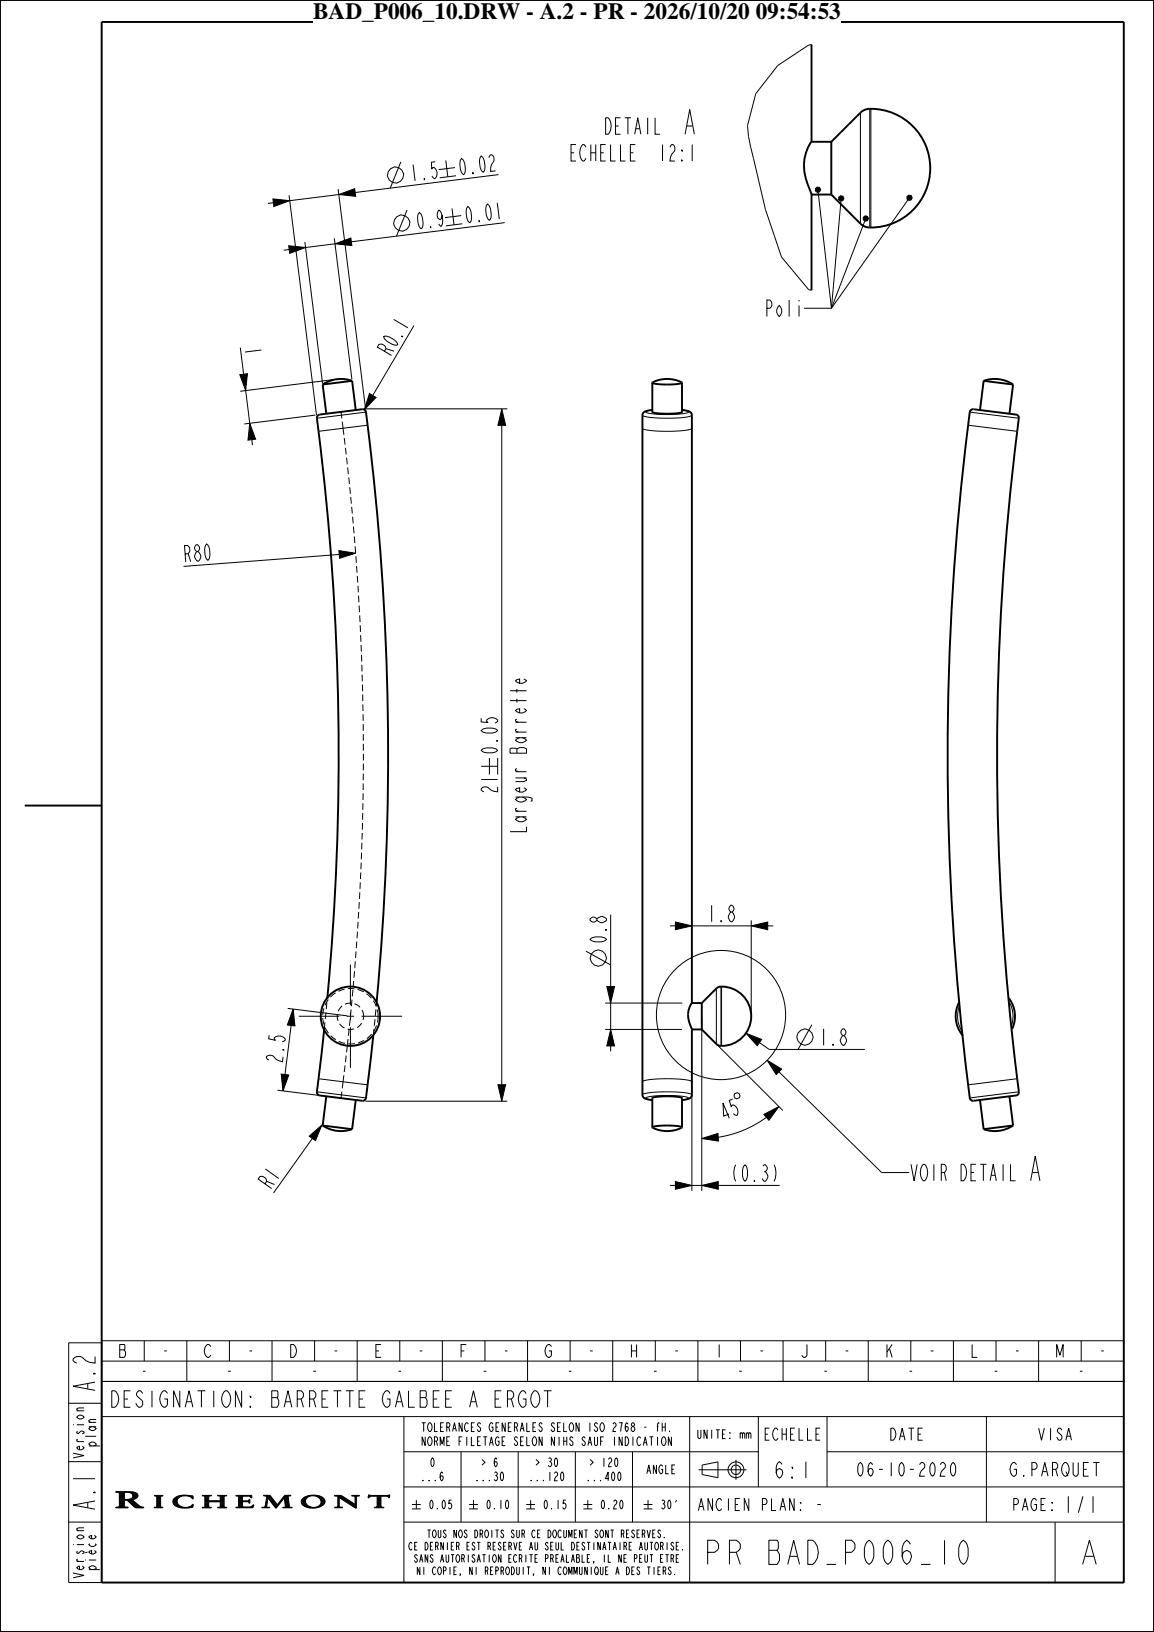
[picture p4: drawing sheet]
<svg xmlns="http://www.w3.org/2000/svg" width="210mm" height="297mm" viewBox="0 0 210 297" stroke-linecap="round" stroke-linejoin="round" font-family="sans-serif">
<g fill="#000">
<path d="M49.7 36.2l3 .3-2.9 1.1zM61.7 35.4l2.8-1.1 .2 1.4zM148.4 34.3l.3-.3 .4 .1 .2 .4-.2 .4-.4 .1-.3-.3zM152.6 35.9l.4-.3 .4 .1 .2 .4-.2 .4-.4 .1-.4-.3zM157.1 39.6l.3-.3 .5 .1 .1 .4-.1 .4-.5 .1-.3-.3zM165 35.8l.4-.3 .4 .1 .2 .4-.2 .4-.4 .1-.4-.3zM52.5 44.7l3.1 .3-2.9 1.1zM61 44.4l2.9-1.1 .1 1.4zM43.6 68.2l1.4-.2-.3 3.1zM45.4 77l1.1 2.9-1.4 .2zM67.2 71.6l1.2 .7-2.1 2.3zM91.3 74.4l.7 3h-1.4z"/>
<path d="M61.7 100.2l3 .5-2.9 .9zM122.9 167.8l3 .7-3 .7zM136.7 168.5l3-.7v1.4zM51.2 195.5l1.4 .1-1.1 2.9zM53.3 183.6l.4 3.1-1.4-.2zM110.4 179.5h1.4l-.7 3zM111.1 187.3l.7 3h-1.4zM135.7 188l2.9 1.2-.8 1.1zM139.6 193l2.6 1.6-.9 1zM56.3 206.8l2.3-2.1-1.2 2.9zM90.6 197.4h1.4l-.7 3zM122.9 215l3 .7-3 .7z"/>
<path d="M127.7 215.7l3-.7v1.4zM127.7 207.2l2.9-.9 .2 1.4zM139 202.8l2.7-1.4-1.8 2.5z"/>
</g>
<g fill="none" stroke="#000" stroke-width=".18">
<path d="M147.7 8.1l-.5 .1-5.7 3.7-4 5.1-1.5 5.9 .2 1.9 .4 2 2.7 11.3 2.9 8.7 5 5.9 .5 .1M158.3 19.8v21.6M158.5 19.8v21.6M49.7 36.2l3 .3-2.9 1.1zM49.7 36.9l-.9 .1M52.6 35.5l5 40M61.5 34.4l5 39.8M61.7 35.4l2.8-1.1 .2 1.4zM61.7 35.4l-9 1.1M72.9 29.5l-1.9 4.7M74.1 38.2l-1.9 4.8M82.8 30.5l-3 .4"/>
<path d="M83 32l-3 .4M83.9 39.2l-2.9 .4M90.7 31.8l-26.1 3.2M148.4 34.3l.3-.3 .4 .1 .2 .4-.2 .4-.4 .1-.3-.3zM148.9 35l2.4 21.1M152.6 35.9l.4-.3 .4 .1 .2 .4-.2 .4-.4 .1-.4-.3zM153 36.6l-1.7 19.5M156.6 20.5v20.2M157.1 39.6l.3-.3 .5 .1 .1 .4-.1 .4-.5 .1-.3-.3zM165 35.8l.4-.3 .4 .1 .2 .4-.2 .4-.4 .1-.4-.3zM165.2 36.4l-13.9 19.7M52.5 44.7l3.1 .3-2.9 1.1z"/>
<path d="M52.6 45.4l-1 .1M55.5 44.1l3.2 25.7M60.8 43.4l3.2 25.6M61 44.4l2.9-1.1 .1 1.4zM61 44.4l-5.4 .6M75.3 59.3l-7.5 12.7M84.1 40.7l-3 .4M91.8 40.5l-27.9 3.5M146.3 56.1h5M157.4 40.2l-6.1 15.9M43.6 68.2l1.4-.2-.3 3.1zM43.7 63.3l.6 4.8"/>
<path d="M44.7 71.1l.7 5.9M45.4 77l1.1 2.9-1.4 .2zM57.4 75.5l-12.9 1.7M61.3 69l-17.6 2.2M66.5 74.4h25.8M66.6 75l-8.9 1.1M66.9 77.4l-8.9 1.1M67.2 71.6l1.2 .7-2.1 2.3zM91.3 74.4l.7 3h-1.4zM91.3 77.4v120M116.9 77.9v.1a19.5 19.5 0 0 0 8 .3l.7-.2 .3-.2M116.9 75.6h.1a21.1 21.1 0 0 0 8.9 0"/>
<path d="M118.7 74.6l-1 .2-.2 .2a17.5 17.5 0 0 0 7.8 0l-.2-.2-1-.2M176.2 77.4l8.9 1.1M176.5 75l8.9 1.1M45.8 80l.1 1M61.7 100.2l3 .5-2.9 .9zM61.7 100.9l-28.3 2.2M89.1 138v3M90.6 138v3M63.8 175.5v7.4M106.6 173.1l4.5 2.5M110.4 179.5h1.4l-.7 3zM111.1 166.5v13"/>
<path d="M121.9 168.5h1M122.9 167.8l3 .7-3 .7zM125.9 168.5h10.8M130.4 179.9v10.1l12.1 12.1M131.2 179.5v10.8M131.3 179.5v10.8M136.7 168.5l3-.7v1.4zM136.7 167.5v17.2M139.7 168.5h1M50.5 198.4l7.6 1M51.2 195.5l1.4 .1-1.1 2.9zM52.4 183.5l10.8 1.4"/>
<path d="M53 186.6l-1.1 8.9M53.3 183.6l.4 3.1-1.4-.2zM54.4 184.9h7.4M57.7 198.7l8.9 1.1M58 196.3l8.9 1.1M63.1 184.9h1.3M63.8 184.3v1.3M63.8 186.9v7.4M65.8 184.9h7.4M90.6 197.4h1.4l-.7 3zM110.1 187.3h14M110.1 182.5h14"/>
<path d="M111.1 187.3l.7 3h-1.4zM111.1 182.5v4.8M111.1 190.3v1M116.9 196.9v-.1a19.5 19.5 0 0 1 8-.3l.7 .2 .3 .2v19.8M116.9 199.3v-.1a19.5 19.5 0 0 1 8-.3l.7 .2 .3 .2M127.7 185.2v31.5M133.7 199l.5-.1 .3 .1 .2 .5-.2 .3-.4 .2-.4-.2-.1-.4zM135.7 188l2.9 1.2-.8 1.1zM138.2 189.7l1.8 1.3h17.4M139.6 193l2.6 1.6-.9 1zM141.7 195.1l18.7 18.3h5M147.7 186.5l-2.5 4.5"/>
<path d="M174.7 183a5 5 0 0 0 .5 4.9M183.7 182.5a5 5 0 0 1 .4 4M185.1 196.3l-8.9 1.1M185.4 198.7l-8.9 1.1M56.3 206.8l2.3-2.1-1.2 2.9zM56.8 207.2l-7 9.9M66.5 200.4h25.8M118.7 200.2l-1-.2-.2-.2a17.5 17.5 0 0 1 7.8 0l-.2 .2-1 .2M121.9 215.7h1M122.9 215l3 .7-3 .7zM125.9 215.7h1.8M127.7 215.7l3-.7v1.4z"/>
<path d="M127.7 207.2l2.9-.9 .2 1.4zM130.7 215.7h11.2M132.6 202.7l-.9 .4-.1-2.4 1.1 2.8M133.3 200l-.6 .3 .4 1.2 .1-.4h.2a1.34 1.34 0 0 1 .8 1.8l-.2 .1-.5-.3M139 202.8l2.7-1.4-1.8 2.5zM139.5 203.3a19.9 19.9 0 0 1-8.8 3.7M12.5 244.4v43.6h192.1M18.4 244h186.2M18.4 251.4h186.2M18.5 247.7h186M18.5 244.4v43.6M18.5 257.8h186"/>
<path d="M26.2 244v3.7M34 244v7.4M41.8 244v3.7M49.5 244v7.4M57.3 244v3.7M65 244v7.4M72.8 244v3.7M73.5 257.8v30.2M80.5 244v7.4M85.2 259.2l-.2-.3a.9 .9 0 0 0 0 1.6l.2-.2M88.3 244v3.7M95.7 253.6l-.4-.5a.94 .94 0 0 0-.8 .8 1.93 1.93 0 0 0 .5 2.2h.3l.4-.5v-1h-.5"/>
<path d="M96 244v7.4M99 253.1h1.4M103.7 244v3.7M108.7 259.2l-.3-.3a.44 .44 0 0 0-.2 .5 .44 .44 0 0 0 .3 .3 .46 .46 0 0 1 0 .8l-.2-.1-.2-.3M111.5 244v7.4M119.2 244v3.7M125.5 257.8v30.2M127 244v7.4M134.8 244v3.7M138 257.8v12.8M142.5 244v7.4M150.3 244v3.7"/>
<path d="M150.5 257.8v12.8M158 244v7.4M165.8 244v3.7M173.5 244v7.4M179.5 257.8v19.2M181.3 244v3.7M189 244v7.4M196.8 244v3.7M204.5 244v44M21.1 274.4h2.2M21.4 271.6l.3 .3M21.6 274.3h1.2"/>
<path d="M21.6 271.7h1M21.7 274.2h1M21.7 271.8h.9M21.7 274.1h.9M21.7 271.9h.9M21.7 271.9v2.1M21.7 272h.9M21.7 272.1h.9M21.7 272.2h.9M21.7 272.3h.9M21.7 272.4h.9M21.7 272.5h.9"/>
<path d="M21.7 272.6h.9M21.7 272.7h.9M21.7 272.8h.9M21.7 272.9h.9M21.7 273h2.4M21.7 273.1h.9M21.7 273.2h.9M21.7 273.3h.9M21.7 273.4h.9M21.7 273.5h.9M21.7 273.6h.9M21.7 273.7h.9"/>
<path d="M21.7 273.8h.9M21.7 273.9h.9M21.7 274h.9M21.7 274l-.2 .3h-.4v.1h2.2v-.1l-.5-.1-.2-.2M22.6 271.6h.8l.5 .2 .3 .3-.1 .4-.5 .3-1 .1zM23.2 273.1h1M23.3 273.2h1M23.4 273.3h1M23.4 272.9h.9M23.5 273.4h1M23.6 273.5h1.1M23.7 271.7h.9"/>
<path d="M23.7 273.6h1.1M23.8 272.8h.8M23.8 273.7h1.1M23.9 271.8h.9M23.9 273.8h1.1M24 272.7h.8M24 271.9h1M24 273.9h1.1M24.1 272.6h.8M24.1 272h.9M24.1 272.5h.9M24.1 272.1h1"/>
<path d="M24.1 274h1.1M24.2 272.4h.9M24.2 272.2h.9M24.2 272.3h.9M24.2 274.1h1.2M24.3 271.6h-3.2v-.1h2.6l1.1 .2 .3 .4-.1 .3-.3 .3-.7 .2 1.2 1M24.4 274.2h1.2M24.5 274.3h1.4M24.6 274.4h1.6M25.2 273.9l1 .4v.1l-1.6-.1-1.5-1.3h-.5v1M28.1 274.3h1.6M28.1 272.1l1.6 .1z"/>
<path d="M28.3 272.2l.2 .2M28.5 274.2h.8M28.5 272.3h.8M28.5 274.1h.7M28.5 272.4h.7M28.5 272.5h.7M28.5 272.4v1.7M28.5 272.7h.7M28.5 272.6h.7M28.5 272.9h.7M28.5 272.8h.7M28.5 273.1h.7"/>
<path d="M28.5 273h.7M28.5 273.2h.7M28.5 273.4h.7M28.5 273.3h.7M28.5 273.6h.7M28.5 273.5h.7M28.5 273.8h.7M28.5 273.7h.7M28.5 273.9h.7M28.5 274.1v.1M28.5 274h.7M29.4 272.2l-.2 .2v1.7l.5 .3h-1.6l.4-.2"/>
<path d="M31.5 273.3h.7M31.5 273.2h.7M31.5 273.4h.7M31.5 273.5h.8M31.5 273.1h.7M31.5 273.6h.8M31.5 273h.8M31.6 273.7h.8M31.6 272.9h.7M31.6 273.8h.8M31.6 272.8h.8M31.7 273.9h.8"/>
<path d="M31.7 272.7h.7M31.8 274h.8M31.8 272.6h.7M32 274.1h.8M32 272.5h.7M32.2 272.4h.6M32.2 274.2h.8M32.4 272.3h.7M32.4 274.3h.9M32.8 272.2h1.8M32.8 274.4h1.8M34.3 272.3h.8"/>
<path d="M34.3 274.3h.8M34.6 274.2h.5M34.6 272.4h.5M34.8 274.1h.3M34.8 272.5h.3M34.9 274h.2M34.9 272.6h.3M35 272.7h.2M35 273.9h.2M35 272.8h.1M35 272.8h.2l-.1-.6-2.1-.1-1.2 .5-.3 .3v.4l.2 .6 .9 .4 1 .1 1.5-.1M35 272.8l-.6-.5-1.1-.1-.8 .4-.3 .6 .3 .7 .8 .4 1.1-.1 .6-.4"/>
<path d="M35 273.8h.1M35 273.8h.2l-.1 .5M36.8 272.2h1.7M37.2 274.3h.9M37.2 272.3h.9M37.2 272.3l.1 1.8-.1 .1-.4 .2h1.7l-.5-.2v-.9M37.2 272.3l-.4-.2h1.7l-.5 .2v.8h2.1v-.7l-.5-.3h1.7l-.5 .3v1.7l.1 .2 .4 .1h-1.7l.4-.2 .1-.9M37.3 274.2h.7M37.3 272.4h.7M37.3 273.8h.7M37.3 274.1h.7M37.3 274h.7"/>
<path d="M37.3 273.9h.7M37.3 273.7h.7M37.3 273.6h.7M37.3 273.5h.7M37.3 273.4h.7M37.3 273.3h3.5M37.3 273.2h3.5M37.3 273.1h.7M37.3 273h.7M37.3 272.9h.7M37.3 272.8h.7M37.3 272.7h.7"/>
<path d="M37.3 272.6h.7M37.3 272.5h.7M39.6 272.2h1.7M40 274.3h.9M40 272.3h.9M40.1 274.2h.7M40.1 272.4h.7M40.1 272.8h.7M40.1 272.7h.7M40.1 272.6h.7M40.1 272.5h.7M40.1 273.1h.7"/>
<path d="M40.1 273h.7M40.1 272.9h.7M40.1 273.4h.7M40.1 273.5h.7M40.1 273.6h.7M40.1 273.7h.7M40.1 273.8h.7M40.1 273.9h.7M40.1 274h.7M40.1 274.1h.7M42.9 274.3h3.1M43.2 272.2l.2 .2"/>
<path d="M43.4 274.2h.9M43.4 272.3h.7M43.4 274.1h.8M43.4 272.4h.7M43.4 272.4v1.8M43.4 272.5h.7M43.4 272.6h.7M43.4 272.7h.7M43.4 272.8h.7M43.4 272.9h.7M43.4 273h.7M43.4 273.1h.7"/>
<path d="M43.4 273.2h2.1M43.4 273.3h.7M43.4 273.4h.7M43.4 273.5h.7M43.4 273.6h.7M43.4 273.7h.7M43.4 273.8h.7M43.4 273.9h.7M43.4 274h.7M44.1 274l.2 .2a2.31 2.31 0 0 0 1.6-.1l.3-.2-.2 .5h-3.1l.5-.2M44.1 273.1h1l.4-.2v.7h-.2l-.3-.3h-.9v.7M45.1 273.1h.4"/>
<path d="M45.2 273.3h.3M45.3 273h.2M45.3 273.4h.2M45.3 272.9h.2M45.3 273.5h.2M45.5 272.3h.3M45.6 272.4h.2M45.6 274.2h.5M45.6 272.5h.2M45.7 272.6h.1M45.7 272.6l-.3-.3h-1.3v.8M45.8 274.1h.3"/>
<path d="M45.8 272.2l-2.9-.1h2.9v.5h-.1M45.9 274h.3M46 273.9h.2M47.6 274.3h1.5M48.1 274.2h.5M48.2 274.1h.3M48.3 274.1l-.2 .2-.5 .1h1.5l-.5-.2M48.3 274h.2M48.3 273.9h.3M48.3 273.8h.3M48.3 272.2h.9M48.3 273.7h.3"/>
<path d="M48.3 273.6h.3M48.3 273.5h.3M48.4 273.4h.2M48.4 273.3h.3M48.4 273.2h.3M48.4 273.1h.3M48.4 273h.3M48.4 272.3l.1 .3-.2 1.5M48.4 272.3l-.4-.2h1.1l1.4 1.7 1.3-1.7h1.2l-.4 .1-.2 .3M48.4 272.3h.9M48.4 272.9h.3M48.5 272.8h.2"/>
<path d="M48.5 272.7h.2M48.5 272.6h1M48.5 272.4h.9M48.5 272.5h1M48.5 274.1l.1 .1M48.5 274.1l.3-1.5 1.5 1.8 1.4-1.8 .2 1.6M48.9 272.7h.7M48.9 272.8h.8M49 272.9h.8M49.1 273h.7M49.2 273.1h.7M49.2 273.2h.8"/>
<path d="M49.3 273.3h.8M49.4 273.4h.8M49.5 273.5h.7M49.5 273.6h.8M49.6 273.7h.8M49.7 273.8h1M49.8 273.9h.9M49.9 274h.7M49.9 274.1h.6M50 274.2h.4M50.1 274.3h.3M50.5 273.7h.3"/>
<path d="M50.6 273.6h.3M50.7 273.5h.3M50.8 273.4h.3M50.9 273.3h.2M50.9 273.2h.3M51 273.1h.3M51.1 273h.3M51.2 272.9h.2M51.3 272.8h.2M51.3 272.7h.3M51.4 272.6h.3M51.4 274.3h1.8"/>
<path d="M51.5 272.5h1M51.6 272.4h.8M51.6 272.3h.9M51.7 272.2h.9M51.7 272.6h.8M51.8 272.7h.7M51.8 272.8h.7M51.8 272.9h.7M51.8 273h.7M51.8 273.1h.7M51.8 273.2h.7M51.8 273.3h.8"/>
<path d="M51.8 273.4h.8M51.9 273.5h.7M51.9 273.6h.7M51.9 273.7h.7M51.9 274.2h.8M51.9 273.8h.7M51.9 273.9h.7M51.9 274h.8M51.9 274.1h.8M52.4 272.5l.3 1.6M52.7 274.1l.5 .3h-1.8l.5-.2M54.8 273.3h.8"/>
<path d="M54.8 273.4h.8M54.8 273.2h.8M54.8 273.5h.8M54.9 273.1h.7M54.9 273.6h.8M54.9 273h.7M54.9 273.7h.8M55 272.9h.7M55 273.8h.8M55 272.8h.7M55.1 273.9h.8M55.1 272.7l1.1-.5 1.5-.1 1.1 .5 .3 .3 .1 .4-.3 .5-.7 .4-.9 .2h-1l-.8-.3-.6-.4-.1-.5z"/>
<path d="M55.1 272.7h.7M55.2 274h.8M55.3 272.6h.6M55.3 274.1h.9M55.4 272.5h.6M55.5 274.2h.8M55.6 272.4h.6M55.8 274.3h.8M55.8 272.6l.8-.4 1 .1 .7 .5 .1 .4v.4l-.3 .4-.5 .2-.6 .1-.6-.1-.5-.3-.3-.4v-.5zM55.9 272.3h.5M56.1 274.4h1.6M56.3 272.2h1.5"/>
<path d="M57.4 272.3h.8M57.5 274.3h.6M57.7 272.4h.7M57.8 274.2h.5M57.9 272.5h.7M58 274.1h.5M58 272.6h.8M58.1 274h.6M58.1 272.7h.8M58.2 273.9h.6M58.2 272.8h.8M58.3 273.8h.6"/>
<path d="M58.3 272.9h.8M58.3 273h.8M58.3 273.7h.7M58.4 273.1h.7M58.4 273.6h.7M58.4 273.2h.8M58.4 273.5h.7M58.4 273.3h.8M58.4 273.4h.7M60.9 274.3h1.4M61.2 272.2l.3 .3M61.4 274.2h.4"/>
<path d="M61.4 272.3h.9M61.5 274.1h.2M61.5 272.4h1M61.5 274h.2M61.5 272.5h1.2M61.5 274l-.2 .3-.4 .1h1.4l-.5-.2M61.5 273.9h.2M61.5 273.8h.2M61.5 273.7h.2M61.5 273.6h.2M61.5 273.5h.2M61.5 273.4h.2"/>
<path d="M61.5 273.3h.2M61.5 273.2h.2M61.5 273.1h.2M61.5 273h.2M61.5 272.9h.2M61.5 272.8h.2M61.5 272.7h.2M61.5 272.6h.2M61.5 272.5v1.5M61.7 274l.1 .2M61.9 272.6h.9M62 272.7h1"/>
<path d="M62.2 272.8h.9M62.2 272.2l-1.3-.1h1.2l2.5 1.7v-1.3M62.3 272.9h1M62.5 273h.9M62.6 273.1h1M62.8 273.2h.9M62.9 273.3h1M63.1 273.4h1M63.3 273.5h.9M63.4 273.6h1M63.6 273.7h.9M63.7 273.8h1.2"/>
<path d="M63.9 273.9h1M64 272.1l1.4 .1zM64 274h.9M64.2 274.1h.7M64.3 272.2l.3 .3M64.3 274.2h.6M64.5 274.3h.4M64.5 272.3h.4M64.6 272.4h.3M64.6 272.5h.3M64.6 273.7h.3M64.6 273.6h.3"/>
<path d="M64.6 273.5h.3M64.6 273.4h.3M64.6 273.3h.3M64.6 273.2h.3M64.6 273.1h.3M64.6 273h.3M64.6 272.9h.3M64.6 272.8h.3M64.6 272.7h.3M64.6 272.6h.3M64.7 274.4h.2M64.9 272.5v2l-3.2-2v1.5"/>
<path d="M65.2 272.2l-.3 .3M67 272.5h.2M67 272.4h.3M67 272.3h.5M67 272.2h3.9M67.1 272.1h.2M67.1 272l.3 .1h3.5v.5h-.2l-.1-.2-.2-.1h-2.8l-.6 .3zM68.1 274.3l1.8 .1zM68.6 274.2h.8M68.6 274.1h.7M68.6 274h.7M68.6 273.9h.7"/>
<path d="M68.6 273.8h.7M68.6 273.7h.7M68.6 273.6h.7M68.6 273.5h.7M68.6 273.4h.7M68.6 273.3h.7M68.6 273.2h.7M68.6 273.1h.7M68.6 273h.7M68.6 272.9h.7M68.6 272.8h.7M68.6 272.7h.7"/>
<path d="M68.6 272.6h.7M68.6 272.5h.7M68.6 272.4h.7M68.6 272.3v1.8l-.2 .2M69.3 272.3v1.8l.3 .2M70.5 272.3h.4M70.7 272.4h.2M70.7 272.5h.2M70.7 272.6h.1M70.8 272.1h.1M73.5 277h131M73.5 270.6h131"/>
<path d="M73.5 264.2h64.5M75 273.8h1.6M75 274.6h1.6M75.8 273v1.6M77.4 261.5v1.6l-.6-1.6v1.6M78 261.6l.1-.1a.9 .9 0 0 1 0 1.6l-.2-.3a1.13 1.13 0 0 1 .1-1.2zM78.4 273.1l.1-.1a1.19 1.19 0 0 1 0 1.6 1.25 1.25 0 0 1-.1-1.5zM79.6 274.5v.1zM80.6 273.1l.2-.1a1.19 1.19 0 0 1 0 1.6 1.25 1.25 0 0 1-.2-1.5zM82.2 273h-.5v.7l.1-.2a.55 .55 0 0 1 .4 .6 .55 .55 0 0 1-.4 .5l-.2-.3M83.9 264.2v12.8M85.4 273.8h1.6"/>
<path d="M85.4 274.6h1.6M86.2 273v1.6M88.8 273.1l.1-.1a1.19 1.19 0 0 1 0 1.6 1.25 1.25 0 0 1-.1-1.5zM90 274.5v.1zM90.8 261.7l-.2-.2a.9 .9 0 0 0 0 1.6l.2-.3v-.5h-.3M91.2 273v1.6M92.1 273.1l.2-.1a1.19 1.19 0 0 1 0 1.6 1.25 1.25 0 0 1-.2-1.5zM94.3 264.2v12.8M95.8 273.8h1.6M95.8 274.6h1.6M96.6 273v1.6M99.2 273.1l.1-.1a1.19 1.19 0 0 1 0 1.6 1.25 1.25 0 0 1-.1-1.5z"/>
<path d="M100.4 274.5v.1zM101.6 273v1.6M103 273h-.5v.7l.1-.2a.55 .55 0 0 1 .4 .6 .55 .55 0 0 1-.4 .5l-.2-.3M104.7 264.2v12.8M106.2 273.8h1.6M106.2 274.6h1.6M107 273v1.6M107 263.1l.3-1.6 .4 1.6M109.6 273.1l.1-.1a1.19 1.19 0 0 1 0 1.6 1.25 1.25 0 0 1-.1-1.5zM110.8 274.5v.1zM111.7 273.3l.3-.3a.53 .53 0 0 1-.1 .9l-.2 .7h.5M112.9 273.1l.2-.1a1.19 1.19 0 0 1 0 1.6 1.25 1.25 0 0 1-.2-1.5z"/>
<path d="M115.1 264.2v12.8M117.1 273.8h1.6M117.1 274.6h1.6M117.9 273v1.6M120.5 273.1l.2-.1a.37 .37 0 0 1 .3 .3 .37 .37 0 0 1-.3 .4 .49 .49 0 0 1 .3 .5 .49 .49 0 0 1-.4 .4l-.2-.3M120.6 273.7h.1M121.7 273.1l.1-.1a1.19 1.19 0 0 1 0 1.6 1.25 1.25 0 0 1-.1-1.5zM123.1 273l-.2 .4M127.1 267.5h8.7M127.8 266.6l2.9-.6v2.9l-2.9-.6zM133.9 265.7v3.6M140.4 272.7v2.2h.8"/>
<path d="M150.5 264.2h54M192 277v11"/>
<circle cx="72" cy="31.9" r="1.47"/>
<circle cx="73.1" cy="40.6" r="1.47"/>
<circle cx="108.9" cy="174.4" r="1.47"/>
<circle cx="131.2" cy="184.7" r="11.8"/>
<circle cx="146.5" cy="188.7" r="1.47"/>
<circle cx="133.9" cy="267.5" r="1.44"/>
<circle cx="133.9" cy="267.5" r=".86"/>
</g>
<g fill="none" stroke="#000" stroke-width=".35">
<path d="M0 0h210v297h-210zM18.5 4h186v284h-186zM147.7 8.1v17.7M147.6 25.8h3.7M147.7 25.8a7.8 7.8 0 0 0-.7 7.8l.7 1.8M147.7 35.4v17.4M147.7 35.4h3.6M151.3 25.8l5.3-5.3 .9-.6a10.7 10.7 0 0 1 11.8 10.7 10.7 10.7 0 0 1-11.8 10.7l-.9-.6-5.3-5.3M151.3 25.8v9.6M58.7 70l.7 5.3M64.1 69.3a6 6 0 0 0-5.4 .7M64.1 69.3l.6 5.3"/>
<path d="M64.1 69.3l-5.4 .7M118.7 74.6a1.58 1.58 0 0 0-1.8 1v123.7a1.33 1.33 0 0 0 1.5 .9h.3M118.7 69.6v5.4a11.1 11.1 0 0 0 5.4 0v-5.4M118.7 69.6a5.9 5.9 0 0 1 5.4 0M118.7 69.6a11.1 11.1 0 0 0 5.4 0M124.1 74.6a2.16 2.16 0 0 1 1.8 .8v107.2M176.7 74.6l.4-.1 7.8 .9 .5 .4a486.2 486.2 0 0 0 0 123.2l-.5 .4-7.8 .9-.5-.2a476 476 0 0 1 0-125.4zM179 69.3a6 6 0 0 1 5.4 .7M179 69.3l-.7 5.3M179 69.3l5.4 .7M184.4 70l-.7 5.3M4.5 146.6h14"/>
<path d="M59 187.2l-1.3 11.5 .1 .4 .4 .3 7.7 .9 .6-.2 1.4-11.6M59.4 199.5l-.7 5.3M59.6 181.7a483.1 483.1 0 0 0-1.9-105.9l.5-.4 7.7-.9 .6 .2a477.8 477.8 0 0 1 2 107.7M125.9 187.3v12a1.24 1.24 0 0 1-1.4 .9h-.4M125.9 187.3h1.8M127.7 182.5l2.9-2.8a5.2 5.2 0 0 1 6.1 5.2 5.4 5.4 0 0 1-5.8 5.4l-.5-.3-2.7-2.7M127.7 182.5l-1.8 .1a4.6 4.6 0 0 0 0 4.7M127.7 182.5v4.8M174.6 182.3a5.4 5.4 0 0 0 .6 6.2M183.6 181.7a5.4 5.4 0 0 1 .6 5.5M183.7 199.5l.7 5.3M58.7 204.8a6 6 0 0 0 5.4 .7"/>
<path d="M58.7 204.8l5.4 .7M64.7 200.2l-.6 5.3M118.7 205.2v-5.4a11.1 11.1 0 0 1 5.4 0v5.4M118.7 205.2a5.9 5.9 0 0 0 5.4 0M118.7 205.2a11.1 11.1 0 0 1 5.4 0M178.3 200.2l.7 5.3M184.4 204.8a6 6 0 0 1-5.4 .7M184.4 204.8l-5.4 .7"/>
<circle cx="63.8" cy="184.9" r="5.4"/>
</g>
<path d="M62.4 77.9l-.3-2.9M62.4 77.9a480 480 0 0 1 1.9 101.7M59 187.2l.6-5.5M62.4 196.9l-.3 2.9M62.4 196.9l.8-6.6M63.2 190.3l1.1-10.7M66.2 184.9a2.4 2.4 0 0 0-3.5-2.1 2.4 2.4 0 0 0-.4 4 2.4 2.4 0 0 0 3.8-1.3l.1-.6M67.9 188.5l.6-6.1M68.8 184.9a5 5 0 0 0-7.3-4.5 5 5 0 0 0-.8 8.6 5 5 0 0 0 8-3.2l.1-.9" fill="none" stroke="#000" stroke-width=".18" stroke-dasharray="1.2 .6" stroke-linecap="butt"/>
<path d="M57 .6h96v3.8h-96z" fill="#fff"/>
<g font-size="5.8">
<text x="123.4" y="24.4">A</text>
<text x="187" y="214.9">A</text>
</g>
<g font-size="5.7">
<text x="126.6" y="284.7">PR BAD_P006_10</text>
<text x="195.7" y="284.7">A</text>
</g>
<g font-size="5.2">
<text x="17.3" y="254.6" transform="rotate(-90 17.3 254.6)">A.2</text>
<text x="17.3" y="276.2" transform="rotate(-90 17.3 276.2)">A.1</text>
</g>
<text font-size="4.2" x="57" y="3.5">BAD_P006_10.DRW - A.2 - PR - 2026/10/20 09:54:53</text>
<g font-size="3.9">
<text x="98.6" y="29.3">ECHELLE 12:1</text>
<text x="105.4" y="24.4">DETAIL</text>
<text x="74.6" y="33" transform="rotate(-7 74.6 33)">1.5</text>
<text x="83.5" y="31.9" transform="rotate(-7 83.5 31.9)">0.02</text>
<text x="75.8" y="41.8" transform="rotate(-7 75.8 41.8)">0.9</text>
<text x="84.6" y="40.7" transform="rotate(-7 84.6 40.7)">0.01</text>
<text x="139.1" y="57.6">Poli</text>
<text x="44.5" y="63.2" transform="rotate(83 44.5 63.2)">1</text>
<text x="71" y="65.1" transform="rotate(-59 71 65.1)">R0.1</text>
<text x="33.4" y="102.3" transform="rotate(-4 33.4 102.3)">R80</text>
<text x="90.6" y="137.5" transform="rotate(-90 90.6 137.5)">0.05</text>
<text x="90.6" y="144.6" transform="rotate(-90 90.6 144.6)">21</text>
<text x="95.8" y="151.8" transform="rotate(-90 95.8 151.8)">Largeur Barrette</text>
<text x="128.6" y="167.7">1.8</text>
<text x="110.4" y="171.9" transform="rotate(-90 110.4 171.9)">0.8</text>
<text x="149" y="190.2">1.8</text>
<text x="51.3" y="193.7" transform="rotate(-83 51.3 193.7)">2.5</text>
<text x="132.9" y="215">(0.3)</text>
<text x="165.4" y="214.9">VOIR DETAIL</text>
<text x="49.2" y="216.7" transform="rotate(-55 49.2 216.7)">R1</text>
<text x="19.8" y="256.1">DESIGNATION:</text>
<text x="49" y="256.1">BARRETTE</text>
<text x="75.4" y="256.1">GALBEE</text>
<text x="95.8" y="256.1">A</text>
<text x="139.6" y="269">6:1</text>
<text x="193.3" y="275.3">1/1</text>
</g>
<g font-size="3.3">
<text x="152.8" y="268.7">06-10-2020</text>
<text x="181" y="268.7">G.PARQUET</text>
</g>
<g font-size="3.1">
<text x="21.2" y="247">B</text>
<text x="36.7" y="247">C</text>
<text x="52.2" y="247">D</text>
<text x="67.7" y="247">E</text>
<text x="83.2" y="247">F</text>
<text x="98.7" y="247">G</text>
<text x="114.2" y="247">H</text>
<text x="129.7" y="247">I</text>
<text x="145.2" y="247">J</text>
<text x="160.7" y="247">K</text>
<text x="176.2" y="247">L</text>
<text x="191.7" y="247">M</text>
</g>
<g font-size="2.9">
<text x="137.2" y="262.1">ECHELLE</text>
<text x="160.7" y="262.1">DATE</text>
<text x="187.7" y="262.1">VISA</text>
<text x="126.8" y="274.9">ANCIEN</text>
<text x="141.8" y="274.9">PLAN:</text>
<text x="148.2" y="274.9">-</text>
<text x="185.1" y="274.9">PAGE:</text>
</g>
<g font-size="2.6">
<text x="15.3" y="267.1" transform="rotate(-90 15.3 267.1)">Version</text>
<text x="17.5" y="264.3" transform="rotate(-90 17.5 264.3)">plan</text>
<text x="17.5" y="287.1" transform="rotate(-90 17.5 287.1)">pièce</text>
<text x="15.3" y="288.9" transform="rotate(-90 15.3 288.9)">Version</text>
</g>
<g font-size="2.3">
<text x="25.4" y="250.5">-</text>
<text x="29.3" y="246.8">-</text>
<text x="40.9" y="250.5">-</text>
<text x="44.8" y="246.8">-</text>
<text x="56.4" y="250.5">-</text>
<text x="60.3" y="246.8">-</text>
<text x="71.9" y="250.5">-</text>
<text x="75.8" y="246.8">-</text>
<text x="87.4" y="250.5">-</text>
<text x="91.3" y="246.8">-</text>
<text x="102.9" y="250.5">-</text>
<text x="106.8" y="246.8">-</text>
<text x="118.4" y="250.5">-</text>
<text x="122.3" y="246.8">-</text>
<text x="133.9" y="250.5">-</text>
<text x="137.8" y="246.8">-</text>
<text x="149.4" y="250.5">-</text>
<text x="153.3" y="246.8">-</text>
<text x="164.9" y="250.5">-</text>
<text x="168.8" y="246.8">-</text>
<text x="180.4" y="250.5">-</text>
<text x="184.3" y="246.8">-</text>
<text x="195.9" y="250.5">-</text>
<text x="199.8" y="246.8">-</text>
</g>
<g font-size="2.1">
<text x="69.7" y="260.5">TOLERANCES</text>
<text x="78.4" y="263.1">FILETAGE</text>
<text x="85.7" y="260.5">GENERALES</text>
<text x="91.5" y="263.1">SELON</text>
<text x="100.2" y="260.5">SELON</text>
<text x="100.2" y="263.1">NIHS</text>
<text x="107.5" y="263.1">SAUF INDICATION</text>
<text x="109" y="260.5">ISO 2768 - fH.</text>
<text x="125.2" y="261.8">UNITE: mm</text>
<text x="75.8" y="269.5">...6</text>
<text x="78" y="266.9">0</text>
<text x="85.5" y="269.5">...30</text>
<text x="86.9" y="266.9">&gt;</text>
<text x="89.8" y="266.9">6</text>
<text x="95.1" y="269.5">...120</text>
<text x="96.6" y="266.9">&gt;</text>
<text x="99.5" y="266.9">30</text>
<text x="105.5" y="269.5">...400</text>
<text x="106.3" y="266.9">&gt; 120</text>
<text x="116.7" y="268.2">ANGLE</text>
</g>
<g font-size="1.8">
<text x="71" y="279.8">TOUS NOS DROITS SUR CE DOCUMENT SONT RESERVES.</text>
<text x="66.7" y="282.1">CE DERNIER EST RESERVE AU SEUL DESTINATAIRE AUTORISE.</text>
<text x="67.9" y="284.3">SANS AUTORISATION ECRITE PREALABLE, IL NE PEUT ETRE</text>
<text x="68.6" y="286.6">NI COPIE, NI REPRODUIT, NI COMMUNIQUE A DES TIERS.</text>
</g>
</svg>
